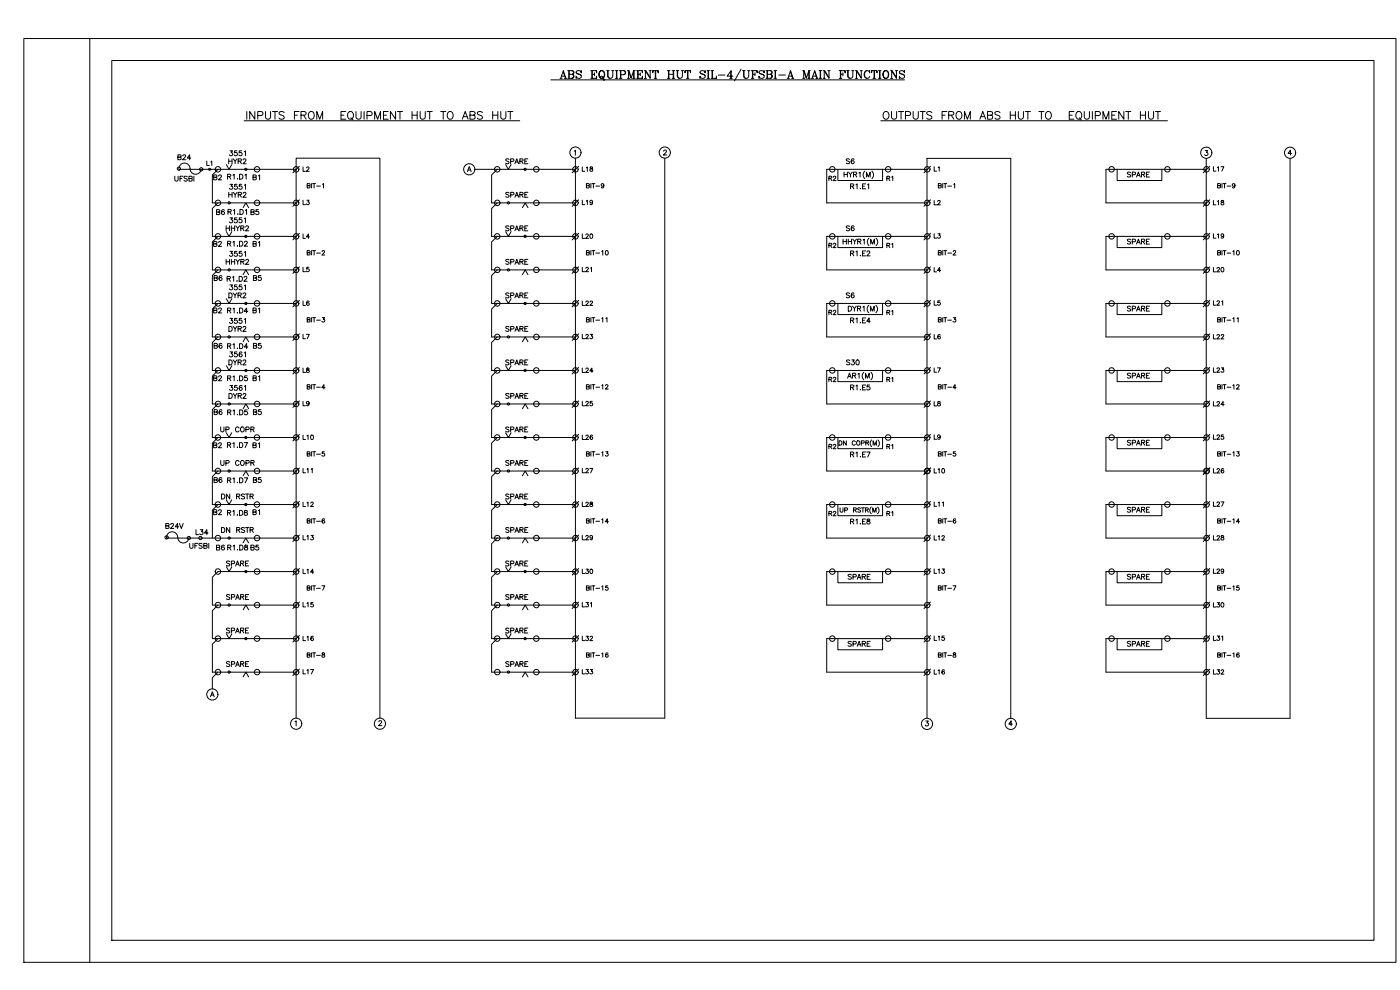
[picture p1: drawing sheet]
<svg xmlns="http://www.w3.org/2000/svg" width="420mm" height="297mm" viewBox="0 0 420 297" stroke-linecap="round" stroke-linejoin="round" font-family="sans-serif">
<!-- layer: 0 -->
<g fill="none" stroke="#000" stroke-width=".3">
<path d="M7.2 11.6h411.8v277.1h-411.8zM26.9 11.6v277.1M33.5 18.2h378.8v263.9h-378.8zM73.3 36.2h82.7M74.1 33.5v2.3M76.5 33.5v2.3l-1.6-2.3v2.3M77.4 34.7h.9l.6-.5a.6 .6 0 0 0-.6-.7h-.9v2.3M79.7 33.5v1.6a.78 .78 0 0 0 .7 .7 .78 .78 0 0 0 .8-.7v-1.6M81.8 33.5h1.5M82.5 33.5v2.3M85.3 33.8a.87 .87 0 0 0-.9-.4 .87 .87 0 0 0-.7 .6l.3 .3 1.2 .6 .1 .5a1.02 1.02 0 0 1-1.6 0M88.4 34.6h.8"/>
<path d="M89.8 33.5h-1.4v2.3M90.3 34.6l1.4-.1 .2-.4-.1-.4-.5-.2h-1v2.3M91.1 34.6l.8 1.2M93 33.6a1.15 1.15 0 0 1 1.4 .8 1.15 1.15 0 0 1-.8 1.4 1.2 1.2 0 0 1-1.1-.9 1.2 1.2 0 0 1 .5-1.3zM95.1 35.8v-2.3l.8 2.3 .9-2.3v2.3M102.3 34.6h.9M103.8 33.5h-1.5v2.3h1.5M104.7 33.6a1.15 1.15 0 0 1 1.4 .8 1.15 1.15 0 0 1-.7 1.4 1.2 1.2 0 0 1-1.1-.9 1.2 1.2 0 0 1 .4-1.3zM105.3 35.3l.7 .7M106.8 33.5v1.6a.78 .78 0 0 0 .8 .7 .78 .78 0 0 0 .8-.7v-1.6M109.3 33.5v2.3M110.1 34.7h1l.6-.5a.6 .6 0 0 0-.6-.7h-1v2.3"/>
<path d="M112.4 35.8v-2.3l.9 2.3 .9-2.3v2.3M115.1 34.6h.9M116.5 33.5h-1.4v2.3h1.4M118.7 33.5v2.3l-1.5-2.3v2.3M119.3 33.5h1.5M120 33.5v2.3M123.7 34.6h1.5M123.7 33.5v2.3M125.2 33.5v2.3M126.1 33.5v1.6a.78 .78 0 0 0 .8 .7 .78 .78 0 0 0 .7-.7v-1.6M128.2 33.5h1.5M128.9 33.5v2.3"/>
<path d="M132.2 33.5h1.6M133 33.5v2.3M134.4 33.8a.86 .86 0 0 1 1-.3 .86 .86 0 0 1 .6 .8v.6a.88 .88 0 0 1-.9 .9 .88 .88 0 0 1-.9-.9zM138.7 35.8l.9-2.3 .9 2.3M139.1 35h1.1M141 34.6l1.4-.1 .2-.4-.1-.4-.5-.2h-1v2.3h1a.6 .6 0 0 0 .6-.6 .6 .6 0 0 0-.6-.6M144.8 33.8a.87 .87 0 0 0-.9-.4 .87 .87 0 0 0-.7 .6l.3 .3 1.1 .5 .2 .6a1.01 1.01 0 0 1-1.6 0M147.9 34.6h1.5M147.9 33.5v2.3M149.4 33.5v2.3M150.3 33.5v1.6a.78 .78 0 0 0 .8 .7 .78 .78 0 0 0 .7-.7v-1.6M152.4 33.5h1.5"/>
<path d="M153.1 33.5v2.3M165.3 24h106.1M168.1 23.5h.6M168.3 23.5l.8-2.3 .7 2.3M168.5 22.8h1M169.1 21.5l.6 2M169.4 23.5h.6M170.4 21.2l1.6 .1 .2 .6-.5 .4M170.4 23.5h1.3a.6 .6 0 0 0 .6-.6 .6 .6 0 0 0-.6-.6l.4 .4-.1 .6-.3 .2M170.7 21.2v2.3M170.8 21.2v2.3M171.7 21.2l.4 .4-.1 .5-.3 .2h-.9"/>
<path d="M172.9 21.7l1.3 .7a.76 .76 0 0 1-.3 1.2 .76 .76 0 0 1-1-.8v.7l.1-.3M174.3 21.5l.1-.3v.7a.8 .8 0 0 0-.7-.7 .8 .8 0 0 0-.8 .5l.2 .4 1.3 .6M177.3 21.2h1.8v.7l-.1-.7M177.3 23.5h1.8v-.7l-.1 .7M177.6 21.2v2.3M177.7 21.2v2.3M177.7 22.3h.7M178.4 21.9v.8M180.2 23.3l.1-.3 .3-.2 .3 .4 .1 .7 .4 .2 .1-.4M180.5 21.2a1.2 1.2 0 0 0-.8 1.2 1.2 1.2 0 0 0 1 1.1 1.2 1.2 0 0 0 .8-1.2 1.2 1.2 0 0 0-1-1.1 1.33 1.33 0 0 0 0 2.3M180.7 21.2a1.32 1.32 0 0 1 0 2.3M180.9 23.2l.3 .6h.3"/>
<path d="M182 21.2h.8M182.4 21.2v1.6a.78 .78 0 0 0 .7 .7 .78 .78 0 0 0 .8-.7v-1.6M182.5 21.2v1.6l.5 .7M183.6 21.2h.6M184.7 23.5h.7M184.7 21.2h.7M185 21.2v2.3M185.1 21.2v2.3M185.9 21.2h1.3a.6 .6 0 0 1 .6 .6 .6 .6 0 0 1-.6 .6h-.9M185.9 23.5h.7M186.2 21.2v2.3M186.3 21.2v2.3"/>
<path d="M187.2 21.2l.4 .4-.1 .6-.3 .2M188.3 23.5h.7M188.3 21.2h.4l.7 2M188.6 23.5v-2.3l.8 2.3 .8-2.3v2.3M189.8 23.5h.8M190.2 21.2h.4M190.3 21.2v2.3M191.1 21.2h1.7v.7l-.1-.7M191.1 23.5h1.7v-.7l-.1 .7M191.4 21.2v2.3M191.5 22.3h.7M191.5 21.2v2.3"/>
<path d="M192.2 21.9v.8M193.4 23.5h.6M193.4 21.2h.4l1.3 2.1M193.7 21.2v2.3M194.8 21.2h.7M195.1 21.2v2.3l-1.3-2.1M196 21.2l-.1 .7v-.7h1.6v.7l-.1-.7M196.3 23.5h.8M196.7 21.2v2.3M196.8 21.2v2.3M200.3 23.5h.8M200.3 21.2h.8"/>
<path d="M200.6 21.2v2.3M200.7 22.3h1.3M200.7 21.2v2.3M201.7 23.5h.8M201.7 21.2h.8M202 21.2v2.3M202.2 21.2v2.3M202.9 21.2h.8M203.3 21.2v1.6a.78 .78 0 0 0 .7 .7 .78 .78 0 0 0 .8-.7v-1.6M203.4 21.2v1.6l.5 .7M204.5 21.2h.6M205.7 21.2l-.1 .7v-.7h1.6v.7l-.1-.7"/>
<path d="M206 23.5h.8M206.3 21.2v2.3M206.4 21.2v2.3M210.1 21.7l1.3 .7a.76 .76 0 0 1-.3 1.2 .76 .76 0 0 1-1-.8v.7l.1-.3M211.5 21.5l.1-.3v.7a.8 .8 0 0 0-.7-.7 .8 .8 0 0 0-.8 .5l.2 .4 1.3 .6M212.2 23.5h.7M212.2 21.2h.7M212.5 21.2v2.3M212.6 21.2v2.3M213.4 23.5h1.6v-.7l-.1 .7M213.4 21.2h.8M213.7 21.2v2.3"/>
<path d="M213.8 21.2v2.3M215.6 22.5h2M219 23.5h.8M219.3 21.4v2.1M220 22.8h-1.8l1.2-1.6v2.3M222.4 20.8l-2 3.5M222.8 21.2h.8M223.2 21.2v1.6a.78 .78 0 0 0 .7 .7 .78 .78 0 0 0 .8-.7v-1.6M223.3 21.2v1.6l.5 .7M224.4 21.2h.6M225.5 21.2h1.7v.7l-.1-.7M225.5 23.5h.8"/>
<path d="M225.8 21.2v2.3M225.9 22.3h.7M225.9 21.2v2.3M226.6 21.9v.8M227.8 21.7l1.3 .7a.76 .76 0 0 1-.3 1.2 .76 .76 0 0 1-1-.8v.7l.1-.3M229.2 21.5l.1-.3v.7a.8 .8 0 0 0-.7-.7 .8 .8 0 0 0-.8 .5l.2 .4 1.3 .6M229.9 21.2l1.6 .1 .2 .6-.5 .4M229.9 23.5h1.3a.6 .6 0 0 0 .6-.6 .6 .6 0 0 0-.6-.6l.4 .4-.1 .6-.3 .2M230.2 21.2v2.3M230.3 21.2v2.3M231.2 21.2l.4 .4-.1 .5-.3 .2h-.9M232.3 23.5h.8"/>
<path d="M232.3 21.2h.8M232.6 21.2v2.3M232.7 21.2v2.3M233.7 22.5h2M236.3 23.5h.6M236.5 23.5l.7-2.3 .8 2.3M236.7 22.8h1M237.2 21.5l.7 2M237.6 23.5h.6M240.9 23.5h.6M240.9 21.2h.4l.7 2M241.2 23.5v-2.3l.8 2.3 .7-2.3v2.3"/>
<path d="M242.4 23.5h.8M242.7 21.2h.5M242.9 21.2v2.3M243.5 23.5h.7M243.7 23.5l.8-2.3 .8 2.3M244 22.8h1M244.5 21.5l.7 2M244.8 23.5h.7M245.8 23.5h.8M245.8 21.2h.8M246.2 21.2v2.3M246.3 21.2v2.3"/>
<path d="M247 23.5h.7M247 21.2h.5l1.3 2.1M247.4 21.2v2.3M248.5 21.2h.6M248.8 21.2v2.3l-1.3-2.1M251.9 21.2h1.7v.7l-.1-.7M251.9 23.5h.7M252.2 21.2v2.3M252.3 22.3h.7M252.3 21.2v2.3M253 21.9v.8M254.1 21.2h.7"/>
<path d="M254.4 21.2v1.6a.78 .78 0 0 0 .8 .7 .78 .78 0 0 0 .7-.7v-1.6M254.5 21.2v1.6l.6 .7M255.6 21.2h.7M256.7 23.5h.7M256.7 21.2h.5l1.3 2.1M257 21.2v2.3M258.1 21.2h.7M258.5 21.2v2.3l-1.3-2.1M260.1 21.2a1.3 1.3 0 0 0 0 2.3M260.9 21.5l.1 .4v-.7l-.1 .3-.2-.2a1.08 1.08 0 0 0-1.4 1 1.08 1.08 0 0 0 1.4 1.1l.3-.4M261.7 21.2l-.1 .7v-.7h1.6v.7l-.1-.7M262 23.5h.8"/>
<path d="M262.3 21.2v2.3M262.4 21.2v2.3M263.6 23.5h.8M263.6 21.2h.8M264 21.2v2.3M264.1 21.2v2.3M264.4 36.2h86M265.5 33.6a1.15 1.15 0 0 1 1.3 .8 1.15 1.15 0 0 1-.7 1.4 1.2 1.2 0 0 1-1.1-.9 1.2 1.2 0 0 1 .5-1.3zM265.7 21.2a1.2 1.2 0 0 0-.7 1.2 1.2 1.2 0 0 0 1 1.1 1.2 1.2 0 0 0 .7-1.2 1.2 1.2 0 0 0-1-1.1 1.32 1.32 0 0 0 0 2.3M266 21.2a1.33 1.33 0 0 1 0 2.3M267.3 23.5h.6M267.3 21.2h.4l1.3 2.1"/>
<path d="M267.6 33.5v1.6a.78 .78 0 0 0 .7 .7 .78 .78 0 0 0 .8-.7v-1.6M267.6 21.2v2.3M268.7 21.2h.7M269 21.2v2.3l-1.3-2.1M269.6 33.5h1.6M269.9 21.7l1.3 .7a.75 .75 0 0 1-.3 1.2 .75 .75 0 0 1-1-.8v.7l.1-.3M270.4 33.5v2.3M271.3 21.5l.2-.3v.7a.79 .79 0 0 0-.8-.7 .79 .79 0 0 0-.8 .5l.2 .4 1.4 .6M271.7 34.7l1.4-.1 .2-.4-.1-.5-.5-.2h-1v2.3M274 33.5v1.6a.78 .78 0 0 0 .8 .7 .78 .78 0 0 0 .8-.7v-1.6M276.1 33.5h1.6M276.9 33.5v2.3"/>
<path d="M279.7 33.8a.87 .87 0 0 0-.9-.4 .87 .87 0 0 0-.7 .6l.2 .3 1.2 .6 .2 .5a1.01 1.01 0 0 1-1.6 0M282.7 34.6h.9M284.2 33.5h-1.5v2.3M284.7 34.6l1.3-.1 .3-.6-.6-.4h-1v2.3M285.5 34.6l.8 1.2M287.1 33.8a.85 .85 0 0 1 1-.3 .85 .85 0 0 1 .6 .8v.6a.88 .88 0 0 1-.9 .9 .88 .88 0 0 1-.9-.9zM289.4 35.8v-2.3l.9 2.3 .9-2.3v2.3M294.1 35.8l.8-2.3 .9 2.3M294.4 35h1.1M296.4 34.6l1.3-.1 .2-.4-.2-.5-1.3-.1v2.3h1l.5-.5a.6 .6 0 0 0-.5-.7M300.1 33.8a.87 .87 0 0 0-.8-.4 .87 .87 0 0 0-.7 .6l.2 .3 1.2 .6 .1 .5a1.01 1.01 0 0 1-1.5 0M303.2 34.6h1.5"/>
<path d="M303.2 33.5v2.3M304.7 33.5v2.3M305.6 33.5v1.6a.78 .78 0 0 0 .8 .7 .78 .78 0 0 0 .7-.7v-1.6M307.7 33.5h1.5M308.5 33.5v2.3M311.8 33.5h1.5M312.5 33.5v2.3M314 33.8a.85 .85 0 0 1 .9-.3 .85 .85 0 0 1 .6 .8v.6a.88 .88 0 0 1-.9 .9 .88 .88 0 0 1-.8-.9zM320.9 34.6h.9M322.3 33.5h-1.4v2.3h1.4M323.1 33.8a.86 .86 0 0 1 1-.3 .86 .86 0 0 1 .5 .8v.6a.88 .88 0 0 1-.8 .9 .88 .88 0 0 1-.9-.9zM323.9 35.3l.6 .7"/>
<path d="M325.4 33.5v1.6a.78 .78 0 0 0 .8 .7 .78 .78 0 0 0 .8-.7v-1.6M327.8 33.5v2.3M328.7 34.7h1a.6 .6 0 0 0 .6-.6 .6 .6 0 0 0-.6-.6h-1v2.3M331 35.8v-2.3l.9 2.3 .9-2.3v2.3M333.7 34.6h.8M335.1 33.5h-1.4v2.3h1.4M337.3 33.5v2.3l-1.6-2.3v2.3M337.8 33.5h1.6M338.6 33.5v2.3M342.2 34.6h1.6M342.2 33.5v2.3M343.8 33.5v2.3"/>
<path d="M344.7 33.5v1.6a.78 .78 0 0 0 .7 .7 .78 .78 0 0 0 .8-.7v-1.6M346.8 33.5h1.5M347.5 33.5v2.3M52.5 52.9v1l.4 .5 .5-.3v-1.2M53.7 50.6a1.73 1.73 0 0 1 1.9-1.7 1.73 1.73 0 0 1 1.5 2.1 1.68 1.68 0 0 0 1.7 1.3 1.68 1.68 0 0 0 1.6-1.5M53.7 50.8h35.2M54 53.6h.6M54.9 52.9h-.9v1.5M56.2 53.1l-.3-.2-.7 .2 .2 .3 .8 .5-.3 .5-.7-.3M56.7 53.6l.9-.1v-.5l-.9-.1v1.5l.9-.2 .1-.3-.4-.3M58.2 52.9v1.5M65.4 50.8l-1.7 1.7v8.4h25.2"/>
<path d="M67.9 49.4l.8 1.4 .9-1.4M89.9 60l-2 1.9M89.9 49.9l-2 1.9M92.2 55.7l.7-.1 .1-.4-.8-.1v1.3l.8-.1 .1-.3-.3-.3M93.5 55.1v1.3M93.8 55.1h.9M94.3 55.1v1.3M95 55.8h1.1M96.8 55.3l.3-.2v1.3M140.3 51.5l.5-1.5 .6 1.5M140.5 51h.7M142.5 50.8h30.2"/>
<path d="M149.2 50.8l-1.7 1.7v8.4h25.2M172.3 45.4l.4-.3v1.5M172.7 47.5v168h26.8v-168M173.7 60l-2 1.9M173.7 49.9l-2 1.9M199.2 45.4l.3-.4 .5 .3-.9 1.2h1M251.5 50.8v3.4h13.4v-3.4M253.3 52.3h1M254.3 51.6v1.5M254.7 51.6l.5 .7v.8M255.2 55.9l.9-.1 .1-.3-.3-.3h-.7v1.4M255.7 55.9l.5 .7"/>
<path d="M255.8 51.6l-.6 .7M256.1 52.3h.9l.1-.5-1-.2v1.5M256.6 52.3l.5 .8M256.9 55.5l.3-.3v1.4M257.8 51.9l.3-.3v1.5M258.2 56.5h.1M258.9 55.9h.5M259.5 51.3a1.52 1.52 0 0 0 0 2.3M259.8 55.2h-.9v1.4h.9M260 53.1v-1.5l.6 1.5 .6-1.5v1.5M260.3 55.5l.4-.3v1.4M261.7 51.3a1.55 1.55 0 0 1 0 2.3"/>
<path d="M278.3 50.8h-30.2v10.1h30.2M279.3 60l-2 1.9M279.3 49.9l-2 1.9M281.6 55.7l.8-.1v-.4l-.8-.1v1.3l.8-.1 .1-.3-.3-.3M282.9 55.1v1.3M283.2 55.1h.9M283.7 55.1v1.3M284.4 55.8h1.2M286.2 55.3l.3-.2v1.3M335.3 50.8v3.4h13.4v-3.4M361.7 45.2h.8l-.5 .5a.5 .5 0 0 1 .4 .8 .5 .5 0 0 1-.9-.1M362 47.5v168"/>
<path d="M362.1 50.8h-30.2v10.1h30.2M363.1 60l-2 1.9M363.1 49.9l-2 1.9M387.2 47.5v168M387.6 46h-1l.7-1v1.5M65.4 70.9l-1.7 1.7v8.4h25.2M65.4 60.9l-1.7 1.6v8.4h25.2M67.9 69.5l.8 1.4 .9-1.4M89.9 70l-2 2M149.2 70.9l-1.7 1.7v8.4h25.2M149.2 60.9l-1.7 1.6v8.4h25.2M156.8 62.3l.8-1.4 .8 1.4"/>
<path d="M173.7 70l-2 2M251.5 70.9v3.4h13.4v-3.4M253 72.4h1M254 71.8v1.4M254.6 72.4h1M254.6 71.8v1.4M255.6 71.8v1.4M255.9 71.8l.6 .6v.8M257 71.8l-.5 .6M257.4 72.4h.9l.1-.4-.4-.2h-.6v1.4M257.9 72.4l.5 .8M259 72l.4-.2v1.4"/>
<path d="M260.8 71.5a1.52 1.52 0 0 0 0 2.2M261.3 73.2v-1.4l.6 1.4 .5-1.4v1.4M262.9 71.5a1.52 1.52 0 0 1 0 2.2M278.3 70.9h-30.2v10.1h30.2M279.3 70l-2 2M335.3 70.9v3.4h13.4v-3.4M362.1 70.9h-30.2v10.1h30.2M363.1 70l-2 2M65.4 91l-1.7 1.7v8.4h25.2M65.4 81l-1.7 1.7v8.3h25.2M67.9 89.6l.8 1.4 .9-1.4M89.9 80.1l-2 1.9"/>
<path d="M89.9 90.1l-2 2M149.2 91l-1.7 1.7v8.4h25.2M149.2 81l-1.7 1.7v8.3h25.2M156.8 82.4l.8-1.4 .8 1.4M173.7 80.1l-2 1.9M173.7 90.1l-2 2M176 95.9h.8v-.5l-.8-.1v1.3l.8-.1 .1-.3-.3-.3M177.3 95.3v1.3M177.6 95.3h.9M178.1 95.3v1.3M178.8 96.1h1.2M180.6 95.6l.3-.3v1.3"/>
<path d="M181.8 95.6l.4-.3v1.3M251.5 91v3.4h13.4v-3.4M254.6 91.9h.5a.79 .79 0 0 1 .5 .7 .79 .79 0 0 1-.5 .7h-.5zM255.9 91.9l.5 .7v.7M257 91.9l-.6 .7M257.3 92.6l.9-.1 .1-.5-1-.1v1.4M257.8 92.6l.5 .7M259 92.1l.3-.2v1.4M260.7 91.6a1.55 1.55 0 0 0 0 2.2M261.2 93.3v-1.4l.6 1.4 .6-1.4v1.4M262.9 91.6a1.52 1.52 0 0 1 0 2.2M278.3 91h-30.2v10.1h30.2"/>
<path d="M279.3 80.1l-2 1.9M279.3 90.1l-2 2M335.3 91v3.4h13.4v-3.4M362.1 91h-30.2v10.1h30.2M363.1 80.1l-2 1.9M363.1 90.1l-2 2M365.4 95.9h.8v-.5l-.8-.1v1.3l.8-.1 .1-.3-.3-.3M366.7 95.3v1.3M367.1 95.3h.8M367.5 95.3v1.3M368.2 96.1h1.2M370 95.6l.3-.3v1.3"/>
<path d="M371.3 95.6l.3-.3v1.3M65.4 111.2l-1.7 1.6v8.4h25.2M65.4 101.1l-1.7 1.7v8.4h25.2M67.9 109.7l.9 1.5 .8-1.5M89.9 100.2l-2 1.9M89.9 110.2l-2 2M149.2 111.2l-1.7 1.6v8.4h25.2M149.2 101.1l-1.7 1.7v8.4h25.2M156.8 102.5l.8-1.4 .8 1.4M173.7 100.2l-2 1.9M173.7 110.2l-2 2M251.5 111.2v3.3h13.4v-3.3"/>
<path d="M254.4 113.5l.5-1.5 .6 1.5M254.6 113h.7M255.9 112.7l.8-.1 .1-.3-.3-.3h-.6v1.5M256.3 112.7l.5 .8M257.5 112.3l.3-.3v1.5M259.2 111.7a1.52 1.52 0 0 0 0 2.3M259.7 113.5v-1.5l.6 1.5 .6-1.5v1.5M261.4 111.7a1.55 1.55 0 0 1 0 2.3M278.3 111.2h-30.2v10h30.2M279.3 110.2l-2 2M279.3 100.2l-2 1.9M335.3 111.2v3.3h13.4v-3.3"/>
<path d="M362.1 111.2h-30.2v10h30.2M363.1 110.2l-2 2M363.1 100.2l-2 1.9M65.4 131.3l-1.7 1.6v8.4h25.2M65.4 121.2l-1.7 1.7v8.4h25.2M89.9 120.3l-2 1.9M89.9 130.4l-2 1.9M149.2 131.3l-1.7 1.6v8.4h25.2M149.2 121.2l-1.7 1.7v8.4h25.2M156.8 122.6l.8-1.4 .8 1.4M173.7 130.4l-2 1.9M173.7 120.3l-2 1.9"/>
<path d="M251.5 131.3v3.3h13.4v-3.3M254 132.3v1.3l-.9-1.3v1.3M256.7 132.6a.48 .48 0 0 0-.6-.3 .48 .48 0 0 0-.4 .5v.3a.48 .48 0 0 0 .4 .5 .48 .48 0 0 0 .6-.3M258.5 132.9h.8v-.5l-.8-.1v1.3M259.8 132.9l.8-.1v-.4l-.8-.1v1.3M260.3 132.9l.4 .7M261.6 132a1.37 1.37 0 0 0 0 2M262 133.6v-1.3l.5 1.3 .5-1.3v1.3M278.3 131.3h-30.2v10h30.2M279.3 120.3l-2 1.9M279.3 130.4l-2 1.9M335.3 131.3v3.3h13.4v-3.3"/>
<path d="M362.1 131.3h-30.2v10h30.2M363.1 120.3l-2 1.9M363.1 130.4l-2 1.9M65.4 151.4l-1.7 1.7v8.3M65.4 141.3l-1.7 1.7v8.4h25.2M89.9 140.4l-2 2M89.9 150.5l-2 1.9M149.2 151.4l-1.7 1.7v8.3h25.2M149.2 141.3l-1.7 1.7v8.4h25.2M156.8 142.8l.8-1.5 .8 1.5M173.7 140.4l-2 2M173.7 150.5l-2 1.9"/>
<path d="M251.5 151.4v3.3h13.4v-3.3M253.5 153.1l.8-.1v-.5l-.8-.1v1.3M256.1 153l.8-.1 .1-.4-.9-.1v1.3M256.6 153l.4 .7M258.3 152.6l-.3-.2-.6 .2 .1 .3 .8 .4-.3 .4-.6-.2M258.5 152.4h.9M259 152.4v1.3M259.7 153l.8-.1v-.4l-.8-.1v1.3M260.2 153l.4 .7M261.5 152.1a1.35 1.35 0 0 0 0 2M261.9 153.7v-1.3l.5 1.3 .5-1.3v1.3M263.4 152.1a1.35 1.35 0 0 1 0 2"/>
<path d="M278.3 151.4h-30.2v10h30.2M279.3 140.4l-2 2M279.3 150.5l-2 1.9M335.3 151.4v3.3h13.4v-3.3M362.1 151.4h-30.2v10h30.2M363.1 140.4l-2 2M363.1 150.5l-2 1.9M56.7 161.4a1.72 1.72 0 0 1-2 1.5 1.72 1.72 0 0 1-1.4-2 1.68 1.68 0 0 0-1.9-1.3 1.68 1.68 0 0 0-1.4 1.8h38.9M56.9 163v1.1l.5 .4 .4-.2 .1-1.3M58.5 163.7h.6M59.4 163h-.9v1.5M60.7 163.3l-.4-.3-.5 .1v.4l.7 .4 .2 .4-.4 .2-.6-.2"/>
<path d="M61.2 163.7h.8l.2-.4-.4-.3h-.6v1.5l.9-.1 .1-.4-.4-.3M88.9 171.5h-23.5l-1.7 1.7v8.4h25.2M89.9 160.5l-2 2M89.9 170.6l-2 1.9M149.2 171.5l-1.7 1.7v8.4h25.2M149.2 161.4l-1.7 1.7v8.4h25.2M156.8 162.9l.8-1.5 .8 1.5M173.7 160.5l-2 2M173.7 170.6l-2 1.9M251.5 171.5v3.4h13.4v-3.4M278.3 171.5h-30.2v10.1h30.2M279.3 160.5l-2 2"/>
<path d="M279.3 170.6l-2 1.9M335.3 171.5v3.4h13.4v-3.4M362.1 171.5h-30.2v10.1h30.2M363.1 160.5l-2 2M363.1 170.6l-2 1.9M65.4 191.6l-1.7 1.7v8.4h25.2M65.4 181.6l-1.7 1.6v8.4h25.2M73 183l.8-1.5 .8 1.5M89.9 180.6l-2 2M89.9 190.7l-2 1.9M149.2 191.6l-1.7 1.7v8.4h25.2M149.2 181.6l-1.7 1.6v8.4h25.2"/>
<path d="M156.8 183l.8-1.5 .8 1.5M173.7 180.6l-2 2M173.7 190.7l-2 1.9M251.5 191.6v3.4h13.4v-3.4M278.3 191.6h-30.2v10.1h30.2M279.3 180.6l-2 2M279.3 190.7l-2 1.9M335.3 191.6v3.4h13.4v-3.4M362.1 191.6h-30.2v10.1h30.2M363.1 180.6l-2 2M363.1 190.7l-2 1.9M63.2 209l.5-1.4 .6 1.4"/>
<path d="M63.4 208.6h.7M65.4 201.7l-1.7 1.6v3.4M73 203.1l.8-1.4 .8 1.4M88.5 216.6l.4-.3v1.5M88.9 215.5v-168h25.1v168M89.9 200.8l-2 1.9M113.7 216.6l.3-.4 .5 .3-.9 1.2h1M156.8 203.1l.8-1.4 .8 1.4M173.7 200.8l-2 1.9M277.8 216.3h.8l-.4 .6a.5 .5 0 0 1 .3 .8 .5 .5 0 0 1-.8-.2M278.2 215.5v-168h25.1v168M279.3 200.8l-2 1.9"/>
<path d="M303.8 217.3h-1l.7-1v1.5M363.1 200.8l-2 1.9"/>
<circle cx="53.7" cy="50.6" r=".49"/>
<circle cx="73.8" cy="50.8" r=".33"/>
<circle cx="140.8" cy="50.8" r="1.68"/>
<circle cx="149.2" cy="50.8" r=".82"/>
<circle cx="161" cy="50.8" r=".82"/>
<circle cx="172.7" cy="45.8" r="1.68"/>
<circle cx="172.7" cy="50.8" r=".82"/>
<circle cx="199.5" cy="45.8" r="1.68"/>
<circle cx="249.8" cy="50.8" r=".82"/>
<circle cx="266.5" cy="50.8" r=".82"/>
<circle cx="278.3" cy="50.8" r=".82"/>
<circle cx="333.6" cy="50.8" r=".82"/>
<circle cx="350.4" cy="50.8" r=".82"/>
<circle cx="362" cy="45.8" r="1.68"/>
<circle cx="362.1" cy="50.8" r=".82"/>
<circle cx="387.2" cy="45.8" r="1.68"/>
<circle cx="65.4" cy="60.9" r=".82"/>
<circle cx="68.8" cy="60.9" r=".33"/>
<circle cx="77.1" cy="60.9" r=".82"/>
<circle cx="149.2" cy="70.9" r=".82"/>
<circle cx="149.2" cy="60.9" r=".82"/>
<circle cx="161" cy="70.9" r=".82"/>
<circle cx="161" cy="60.9" r=".82"/>
<circle cx="172.7" cy="70.9" r=".82"/>
<circle cx="172.7" cy="60.9" r=".82"/>
<circle cx="249.8" cy="70.9" r=".82"/>
<circle cx="266.5" cy="70.9" r=".82"/>
<circle cx="278.3" cy="60.9" r=".82"/>
<circle cx="278.3" cy="70.9" r=".82"/>
<circle cx="333.6" cy="70.9" r=".82"/>
<circle cx="350.4" cy="70.9" r=".82"/>
<circle cx="362.1" cy="60.9" r=".82"/>
<circle cx="362.1" cy="70.9" r=".82"/>
<circle cx="65.4" cy="81" r=".82"/>
<circle cx="68.8" cy="81" r=".33"/>
<circle cx="73.8" cy="91" r=".33"/>
<circle cx="77.1" cy="81" r=".82"/>
<circle cx="88.9" cy="91" r=".82"/>
<circle cx="149.2" cy="91" r=".82"/>
<circle cx="149.2" cy="81" r=".82"/>
<circle cx="161" cy="91" r=".82"/>
<circle cx="161" cy="81" r=".82"/>
<circle cx="172.7" cy="91" r=".82"/>
<circle cx="172.7" cy="81" r=".82"/>
<circle cx="249.8" cy="91" r=".82"/>
<circle cx="266.5" cy="91" r=".82"/>
<circle cx="278.3" cy="81" r=".82"/>
<circle cx="278.3" cy="91" r=".82"/>
<circle cx="333.6" cy="91" r=".82"/>
<circle cx="350.4" cy="91" r=".82"/>
<circle cx="362.1" cy="91" r=".82"/>
<circle cx="362.1" cy="81" r=".82"/>
<circle cx="65.4" cy="101.1" r=".82"/>
<circle cx="73.8" cy="111.1" r=".33"/>
<circle cx="77.1" cy="101.1" r=".82"/>
<circle cx="88.9" cy="111.1" r=".82"/>
<circle cx="149.2" cy="111.1" r=".82"/>
<circle cx="149.2" cy="101.1" r=".82"/>
<circle cx="161" cy="111.1" r=".82"/>
<circle cx="161" cy="101.1" r=".82"/>
<circle cx="172.7" cy="111.1" r=".82"/>
<circle cx="172.7" cy="101.1" r=".82"/>
<circle cx="249.8" cy="111.1" r=".82"/>
<circle cx="266.5" cy="111.1" r=".82"/>
<circle cx="278.3" cy="111.1" r=".82"/>
<circle cx="278.3" cy="101.1" r=".82"/>
<circle cx="333.6" cy="111.1" r=".82"/>
<circle cx="350.4" cy="111.1" r=".82"/>
<circle cx="362.1" cy="111.1" r=".82"/>
<circle cx="362.1" cy="101.1" r=".82"/>
<circle cx="65.4" cy="121.2" r=".82"/>
<circle cx="77.2" cy="121.2" r=".82"/>
<circle cx="88.9" cy="131.3" r=".82"/>
<circle cx="149.2" cy="131.3" r=".82"/>
<circle cx="149.2" cy="121.2" r=".82"/>
<circle cx="161" cy="131.3" r=".82"/>
<circle cx="161" cy="121.2" r=".82"/>
<circle cx="172.7" cy="121.2" r=".82"/>
<circle cx="172.7" cy="131.3" r=".82"/>
<circle cx="249.8" cy="131.3" r=".82"/>
<circle cx="257.6" cy="132.8" r=".6"/>
<circle cx="266.5" cy="131.3" r=".82"/>
<circle cx="278.3" cy="121.2" r=".82"/>
<circle cx="278.3" cy="131.3" r=".82"/>
<circle cx="333.6" cy="131.3" r=".82"/>
<circle cx="350.4" cy="131.3" r=".82"/>
<circle cx="362.1" cy="121.2" r=".82"/>
<circle cx="362.1" cy="131.3" r=".82"/>
<circle cx="88.9" cy="151.4" r=".82"/>
<circle cx="149.2" cy="151.4" r=".82"/>
<circle cx="149.2" cy="141.3" r=".82"/>
<circle cx="161" cy="151.4" r=".82"/>
<circle cx="161" cy="141.3" r=".82"/>
<circle cx="172.7" cy="141.3" r=".82"/>
<circle cx="172.7" cy="151.4" r=".82"/>
<circle cx="249.8" cy="151.4" r=".82"/>
<circle cx="266.5" cy="151.4" r=".82"/>
<circle cx="278.3" cy="141.3" r=".82"/>
<circle cx="278.3" cy="151.4" r=".82"/>
<circle cx="333.6" cy="151.4" r=".82"/>
<circle cx="350.4" cy="151.4" r=".82"/>
<circle cx="362.1" cy="151.4" r=".82"/>
<circle cx="362.1" cy="141.3" r=".82"/>
<circle cx="50" cy="161.2" r=".49"/>
<circle cx="65.4" cy="171.5" r=".82"/>
<circle cx="77.1" cy="171.5" r=".82"/>
<circle cx="88.9" cy="171.5" r=".82"/>
<circle cx="149.2" cy="171.5" r=".82"/>
<circle cx="149.2" cy="161.4" r=".82"/>
<circle cx="161" cy="171.5" r=".82"/>
<circle cx="161" cy="161.4" r=".82"/>
<circle cx="172.7" cy="171.5" r=".82"/>
<circle cx="172.7" cy="161.4" r=".82"/>
<circle cx="249.8" cy="171.5" r=".82"/>
<circle cx="266.5" cy="171.5" r=".82"/>
<circle cx="278.3" cy="171.5" r=".82"/>
<circle cx="278.3" cy="161.4" r=".82"/>
<circle cx="333.6" cy="171.5" r=".82"/>
<circle cx="350.4" cy="171.5" r=".82"/>
<circle cx="362.1" cy="171.5" r=".82"/>
<circle cx="362.1" cy="161.4" r=".82"/>
<circle cx="65.4" cy="191.6" r=".82"/>
<circle cx="65.4" cy="181.5" r=".82"/>
<circle cx="77.1" cy="191.6" r=".82"/>
<circle cx="77.2" cy="181.5" r=".82"/>
<circle cx="88.9" cy="191.6" r=".82"/>
<circle cx="149.2" cy="191.6" r=".82"/>
<circle cx="149.2" cy="181.5" r=".82"/>
<circle cx="161" cy="191.6" r=".82"/>
<circle cx="161" cy="181.5" r=".82"/>
<circle cx="172.7" cy="181.5" r=".82"/>
<circle cx="172.7" cy="191.6" r=".82"/>
<circle cx="249.8" cy="191.6" r=".82"/>
<circle cx="266.5" cy="191.6" r=".82"/>
<circle cx="278.3" cy="181.5" r=".82"/>
<circle cx="278.3" cy="191.6" r=".82"/>
<circle cx="333.6" cy="191.6" r=".82"/>
<circle cx="350.4" cy="191.6" r=".82"/>
<circle cx="362.1" cy="191.6" r=".82"/>
<circle cx="362.1" cy="181.5" r=".82"/>
<circle cx="63.7" cy="208.4" r="1.68"/>
<circle cx="65.4" cy="201.7" r=".82"/>
<circle cx="77.2" cy="201.7" r=".82"/>
<circle cx="88.9" cy="217.1" r="1.68"/>
<circle cx="114" cy="217.1" r="1.68"/>
<circle cx="149.2" cy="201.7" r=".82"/>
<circle cx="161" cy="201.7" r=".82"/>
<circle cx="172.7" cy="201.7" r=".82"/>
<circle cx="278.2" cy="217.2" r="1.68"/>
<circle cx="278.3" cy="201.7" r=".82"/>
<circle cx="303.3" cy="217.2" r="1.68"/>
<circle cx="362.1" cy="201.7" r=".82"/>
</g>
<!-- layer: TP -->
<path d="M362 215.5h25.2" fill="none" stroke="#000" stroke-width=".3"/>
<text font-size="4.9" x="62.8" y="95.2">B2 B1</text>
<g font-size="4.4">
<text x="67.7" y="48">3551</text>
<text x="52.2" y="49">B24</text>
<text x="89.6" y="52.6">L2</text>
<text x="150.6" y="50.4">SPARE</text>
<text x="173.6" y="52.6">L18</text>
<text x="252.6" y="50.4">S6</text>
<text x="282.6" y="52.6" transform="rotate(-90 282.6 52.6)">L1</text>
<text x="363" y="52.6">L17</text>
<text x="62.8" y="55">B2 B1</text>
<text x="67.7" y="57.9">3551</text>
<text x="247.6" y="55.4">R2</text>
<text x="264.9" y="55.4">R1</text>
<text x="337.3" y="54.3">SPARE</text>
<text x="63.9" y="65.6">B6 B5</text>
<text x="89.6" y="62.8">L3</text>
<text x="150.6" y="60.3">SPARE</text>
<text x="173.6" y="62.8">L19</text>
<text x="279" y="62.8">L2</text>
<text x="363" y="62.8">L18</text>
<text x="67.7" y="68.1">3551</text>
<text x="150.6" y="70.6">SPARE</text>
<text x="252.6" y="70.6">S6</text>
<text x="62.8" y="75.1">B2 B1</text>
<text x="67" y="75.1">R1.D2</text>
<text x="67.7" y="78">3551</text>
<text x="89.6" y="72.7">L4</text>
<text x="173.6" y="72.7">L20</text>
<text x="247.6" y="75.5">R2</text>
<text x="254" y="78">R1.E2</text>
<text x="264.9" y="75.5">R1</text>
<text x="279" y="72.7">L3</text>
<text x="337.3" y="74.4">SPARE</text>
<text x="363" y="72.7">L19</text>
<text x="89.6" y="82.9">L5</text>
<text x="150.6" y="80.4">SPARE</text>
<text x="173.6" y="82.9">L21</text>
<text x="279" y="82.9">L4</text>
<text x="363" y="82.9">L20</text>
<text x="63.1" y="85.4">B6 B5</text>
<text x="67" y="85.7">R1.D2</text>
<text x="67.7" y="88.2">3551</text>
<text x="150.6" y="90.7">SPARE</text>
<text x="247.6" y="95.6">R2</text>
<text x="252.6" y="90.7">S6</text>
<text x="264.9" y="95.6">R1</text>
<text x="279" y="92.8">L5</text>
<text x="337.3" y="94.5">SPARE</text>
<text x="363" y="92.8">L21</text>
<text x="67.4" y="100.5">DYR2</text>
<text x="150.6" y="100.5">SPARE</text>
<text x="254" y="98.1">R1.E4</text>
<text x="63.1" y="105.8">B6 B5</text>
<text x="67" y="105.8">R1.D4</text>
<text x="89.6" y="103">L7</text>
<text x="173.6" y="103">L23</text>
<text x="279" y="103">L6</text>
<text x="363" y="103">L22</text>
<text x="67.7" y="108.3">3561</text>
<text x="150.6" y="110.8">SPARE</text>
<text x="252.9" y="110.8">S30</text>
<text x="279" y="112.9">L7</text>
<text x="363" y="112.9">L23</text>
<text x="62.8" y="115.4">B2 B1</text>
<text x="67" y="115.4">R1.D5</text>
<text x="247.6" y="115.7">R2</text>
<text x="254" y="118.2">R1.E5</text>
<text x="264.9" y="115.7">R1</text>
<text x="337.3" y="114.7">SPARE</text>
<text x="63.1" y="125.6">B6 B5</text>
<text x="67" y="125.6">R1.D5</text>
<text x="67.4" y="120.6">DYR2</text>
<text x="89.6" y="123.1">L9</text>
<text x="150.6" y="120.6">SPARE</text>
<text x="173.6" y="123.1">L25</text>
<text x="279" y="123.1">L8</text>
<text x="363" y="123.1">L24</text>
<text x="64.9" y="130.9">UP COPR</text>
<text x="150.6" y="130.9">SPARE</text>
<text x="62.8" y="135.5">B2 B1</text>
<text x="67" y="135.5">R1.D7</text>
<text x="247.6" y="135.8">R2</text>
<text x="264.9" y="135.8">R1</text>
<text x="279" y="133">L9</text>
<text x="337.3" y="134.8">SPARE</text>
<text x="363" y="133">L25</text>
<text x="64.9" y="140.8">UP COPR</text>
<text x="89.6" y="143.2">L11</text>
<text x="150.6" y="140.8">SPARE</text>
<text x="173.6" y="143.2">L27</text>
<text x="254" y="138.3">R1.E7</text>
<text x="279" y="143.2">L10</text>
<text x="363" y="143.2">L26</text>
<text x="63.1" y="146">B6 B5</text>
<text x="67" y="146">R1.D7</text>
<text x="62.8" y="155.6">B2 B1</text>
<text x="65.3" y="151">DN RSTR</text>
<text x="67" y="155.9">R1.D8</text>
<text x="150.6" y="151">SPARE</text>
<text x="247.6" y="155.9">R2</text>
<text x="264.9" y="155.9">R1</text>
<text x="279" y="153.1">L11</text>
<text x="337.3" y="154.9">SPARE</text>
<text x="363" y="153.1">L27</text>
<text x="48.7" y="159.8">B24V</text>
<text x="57.5" y="161.6">L34</text>
<text x="65.3" y="160.9">DN RSTR</text>
<text x="150.6" y="160.9">SPARE</text>
<text x="254" y="158.4">R1.E8</text>
<text x="63.9" y="166.2">B6 B5</text>
<text x="67" y="166.2">R1.D8</text>
<text x="89.6" y="163.3">L13</text>
<text x="173.6" y="163.3">L29</text>
<text x="279" y="163.3">L12</text>
<text x="363" y="163.3">L28</text>
<text x="66.7" y="171.1">SPARE</text>
<text x="150.6" y="171.1">SPARE</text>
<text x="279" y="173.2">L13</text>
<text x="363" y="173.2">L29</text>
<text x="253.3" y="175">SPARE</text>
<text x="337.3" y="175">SPARE</text>
<text x="66.7" y="181">SPARE</text>
<text x="89.6" y="183.4">L15</text>
<text x="150.6" y="181">SPARE</text>
<text x="173.6" y="183.4">L31</text>
<text x="363" y="183.4">L30</text>
<text x="66.7" y="191.2">SPARE</text>
<text x="150.6" y="191.2">SPARE</text>
<text x="253.3" y="195.1">SPARE</text>
<text x="279" y="193.3">L15</text>
<text x="337.3" y="195.1">SPARE</text>
<text x="363" y="193.3">L31</text>
<text x="66.7" y="201.1">SPARE</text>
<text x="89.6" y="203.6">L17</text>
<text x="150.6" y="201.1">SPARE</text>
<text x="173.6" y="203.6">L33</text>
<text x="279" y="203.6">L16</text>
<text x="363" y="203.6">L32</text>
</g>
<g font-size="4">
<text x="60.7" y="50.8">L1</text>
<text x="174.6" y="57.5">BIT-9</text>
<text x="364.1" y="57.5">BIT-9</text>
<text x="91" y="77.6">BIT-2</text>
<text x="174.6" y="77.6">BIT-10</text>
<text x="280.5" y="77.6">BIT-2</text>
<text x="364.1" y="77.6">BIT-10</text>
<text x="89.6" y="92.8">L6</text>
<text x="173.6" y="92.8">L22</text>
<text x="91" y="97.7">BIT-3</text>
<text x="280.5" y="97.7">BIT-3</text>
<text x="89.6" y="112.9">L8</text>
<text x="173.6" y="112.9">L24</text>
<text x="91" y="117.8">BIT-4</text>
<text x="174.6" y="117.8">BIT-12</text>
<text x="280.5" y="117.8">BIT-4</text>
<text x="364.1" y="117.8">BIT-12</text>
<text x="89.6" y="133">L10</text>
<text x="91" y="137.9">BIT-5</text>
<text x="173.6" y="133">L26</text>
<text x="174.6" y="137.9">BIT-13</text>
<text x="280.5" y="137.9">BIT-5</text>
<text x="364.1" y="137.9">BIT-13</text>
<text x="89.6" y="153.1">L12</text>
<text x="173.6" y="153.1">L28</text>
<text x="91" y="158">BIT-6</text>
<text x="174.6" y="158">BIT-14</text>
<text x="280.5" y="158">BIT-6</text>
<text x="364.1" y="158">BIT-14</text>
<text x="89.6" y="173.2">L14</text>
<text x="173.6" y="173.2">L30</text>
<text x="91" y="178.2">BIT-7</text>
<text x="174.6" y="178.2">BIT-15</text>
<text x="280.5" y="178.2">BIT-7</text>
<text x="364.1" y="178.2">BIT-15</text>
<text x="89.6" y="193.3">L16</text>
<text x="173.6" y="193.3">L32</text>
<text x="91" y="198.3">BIT-8</text>
<text x="174.6" y="198.3">BIT-16</text>
<text x="280.5" y="198.3">BIT-8</text>
<text x="364.1" y="198.3">BIT-16</text>
</g>
</svg>
